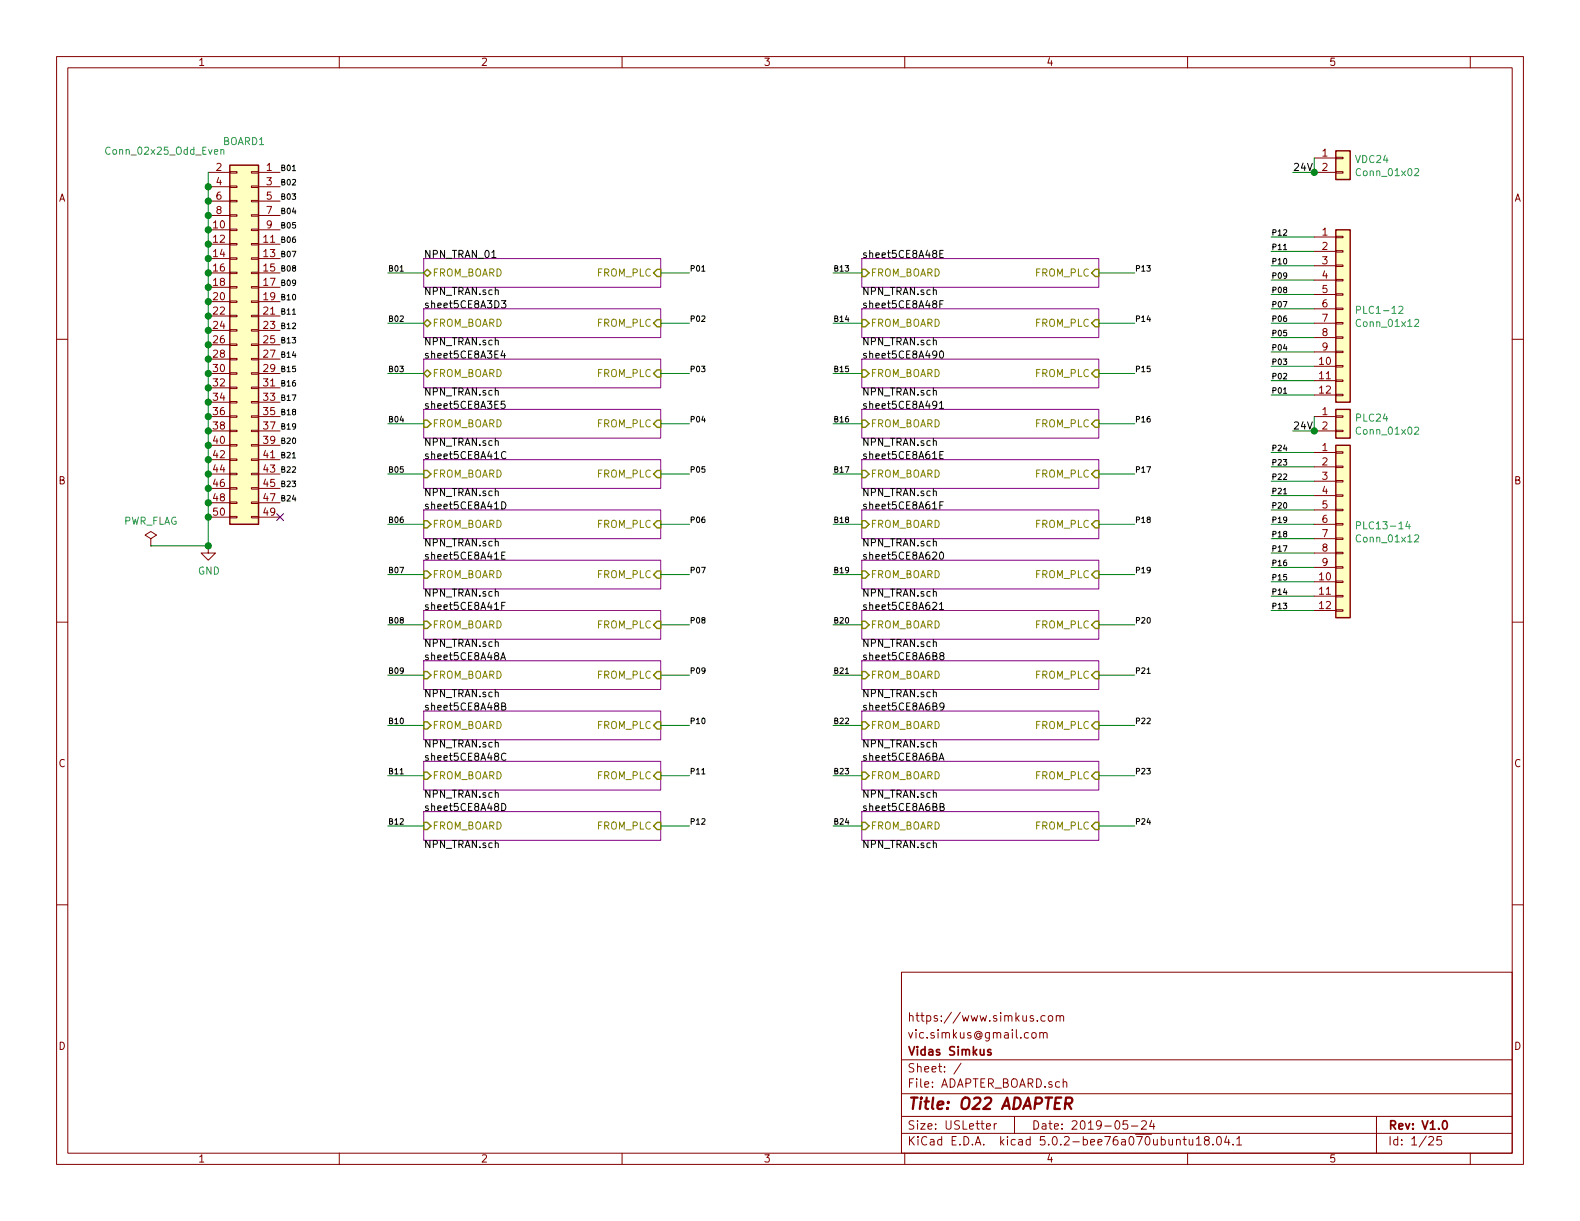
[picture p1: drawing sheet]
<svg xmlns="http://www.w3.org/2000/svg" width="279mm" height="216mm" viewBox="0 0 279 216" stroke-linecap="round" stroke-linejoin="round" font-family="sans-serif">
<g fill="none" stroke="#840000" stroke-width=".18">
<path d="M10 10h259.4v195.9h-259.4zM12 12h255.4v191.9h-255.4zM60 10v2M110 10v2M160 10v2M210 10v2M260 10v2M36.8 30.5h3.8M36.8 33h3.8M36.8 35.6h3.8M36.8 38.1h3.8M40.6 38h1.3v.2h-1.3z"/>
<path d="M40.6 35.4h1.3v.3h-1.3zM40.6 32.9h1.3v.2h-1.3zM40.6 30.4h1.3v.2h-1.3zM44.4 38h1.3v.2h-1.3zM44.4 35.4h1.3v.3h-1.3zM44.4 32.9h1.3v.2h-1.3zM44.4 30.4h1.3v.2h-1.3zM45.7 30.5h3.8M45.7 33h3.8M45.7 35.6h3.8M45.7 38.1h3.8M232.4 30.5h3.8"/>
<path d="M232.4 27.9h3.8M236.2 30.4h1.3v.2h-1.3zM236.2 27.8h1.3v.3h-1.3zM10 60h2M36.8 40.6h3.8M36.8 43.2h3.8M36.8 45.7h3.8M36.8 48.3h3.8M36.8 50.8h3.8M36.8 53.3h3.8M36.8 55.9h3.8M36.8 58.4h3.8"/>
<path d="M40.6 58.3h1.3v.2h-1.3zM40.6 55.8h1.3v.2h-1.3zM40.6 53.2h1.3v.3h-1.3zM40.6 50.7h1.3v.2h-1.3zM40.6 48.1h1.3v.3h-1.3zM40.6 45.6h1.3v.2h-1.3zM40.6 43.1h1.3v.2h-1.3zM40.6 40.5h1.3v.3h-1.3zM44.4 58.3h1.3v.2h-1.3zM44.4 55.8h1.3v.2h-1.3zM44.4 53.2h1.3v.3h-1.3zM44.4 50.7h1.3v.2h-1.3z"/>
<path d="M44.4 48.1h1.3v.3h-1.3zM44.4 45.6h1.3v.2h-1.3zM44.4 43.1h1.3v.2h-1.3zM44.4 40.5h1.3v.3h-1.3zM45.7 40.6h3.8M45.7 43.2h3.8M45.7 45.7h3.8M45.7 48.3h3.8M45.7 50.8h3.8M45.7 53.3h3.8M45.7 55.9h3.8M45.7 58.4h3.8"/>
<path d="M232.4 41.9h3.8M232.4 44.5h3.8M232.4 47h3.8M232.4 49.5h3.8M232.4 52.1h3.8M232.4 54.6h3.8M232.4 57.2h3.8M232.4 59.7h3.8M236.2 59.6h1.3v.2h-1.3zM236.2 57h1.3v.3h-1.3zM236.2 54.5h1.3v.2h-1.3zM236.2 51.9h1.3v.3h-1.3z"/>
<path d="M236.2 49.4h1.3v.3h-1.3zM236.2 46.9h1.3v.2h-1.3zM236.2 44.3h1.3v.3h-1.3zM236.2 41.8h1.3v.2h-1.3zM267.4 60h2M36.8 61h3.8M36.8 63.5h3.8M36.8 66h3.8M36.8 68.6h3.8M36.8 71.1h3.8M36.8 73.7h3.8M36.8 76.2h3.8"/>
<path d="M36.8 78.7h3.8M40.6 78.6h1.3v.3h-1.3zM40.6 76.1h1.3v.2h-1.3zM40.6 73.5h1.3v.3h-1.3zM40.6 71h1.3v.2h-1.3zM40.6 68.5h1.3v.2h-1.3zM40.6 65.9h1.3v.3h-1.3zM40.6 63.4h1.3v.2h-1.3zM40.6 60.8h1.3v.3h-1.3zM44.4 78.6h1.3v.3h-1.3zM44.4 76.1h1.3v.2h-1.3zM44.4 73.5h1.3v.3h-1.3z"/>
<path d="M44.4 71h1.3v.2h-1.3zM44.4 68.5h1.3v.2h-1.3zM44.4 65.9h1.3v.3h-1.3zM44.4 63.4h1.3v.2h-1.3zM44.4 60.8h1.3v.3h-1.3zM45.7 61h3.8M45.7 63.5h3.8M45.7 66h3.8M45.7 68.6h3.8M45.7 71.1h3.8M45.7 73.7h3.8M45.7 76.2h3.8"/>
<path d="M45.7 78.7h3.8M232.4 73.7h3.8M232.4 76.2h3.8M232.4 64.8h3.8M232.4 67.3h3.8M232.4 69.9h3.8M232.4 62.2h3.8M236.2 69.7h1.3v.3h-1.3zM236.2 67.2h1.3v.2h-1.3zM236.2 64.6h1.3v.3h-1.3zM236.2 62.1h1.3v.3h-1.3zM236.2 79.9h1.3v.2h-1.3z"/>
<path d="M236.2 76.1h1.3v.2h-1.3zM236.2 73.5h1.3v.3h-1.3zM26.7 95.3l1-.7-1-.6-1 .6 1 .7v1.2M26.7 96.5h.1M36.8 96.5v1.3h1.3l-1.3 1.3-1.2-1.3h1.2M36.8 81.3h3.8M36.8 83.8h3.8M36.8 86.4h3.8M36.8 88.9h3.8M36.8 91.4h3.8M40.6 91.3h1.3v.3h-1.3zM40.6 88.8h1.3v.2h-1.3z"/>
<path d="M40.6 86.2h1.3v.3h-1.3zM40.6 83.7h1.3v.2h-1.3zM40.6 81.2h1.3v.2h-1.3zM44.4 91.3h1.3v.3h-1.3zM44.4 88.8h1.3v.2h-1.3zM44.4 86.2h1.3v.3h-1.3zM44.4 83.7h1.3v.2h-1.3zM44.4 81.2h1.3v.2h-1.3zM45.7 81.3h3.8M45.7 83.8h3.8M45.7 86.4h3.8M45.7 88.9h3.8"/>
<path d="M45.7 91.4h3.8M232.4 80h3.8M232.4 82.6h3.8M232.4 85.1h3.8M232.4 87.6h3.8M232.4 90.2h3.8M232.4 92.7h3.8M232.4 95.3h3.8M232.4 97.8h3.8M236.2 97.7h1.3v.2h-1.3zM236.2 95.1h1.3v.3h-1.3zM236.2 92.6h1.3v.2h-1.3z"/>
<path d="M236.2 90h1.3v.3h-1.3zM236.2 87.5h1.3v.3h-1.3zM236.2 85h1.3v.2h-1.3zM236.2 82.4h1.3v.3h-1.3zM10 110h2M232.4 102.9h3.8M232.4 105.4h3.8M232.4 108h3.8M232.4 100.3h3.8M236.2 107.8h1.3v.3h-1.3zM236.2 105.3h1.3v.2h-1.3zM236.2 102.7h1.3v.3h-1.3z"/>
<path d="M236.2 100.2h1.3v.3h-1.3zM267.4 110h2M10 160h2M267.4 160h2M159.4 171.9h108v32h-108zM184.8 179.7l-.4-.1-.3 .3v.5l.3 .2 .4-.1M185.4 179.7l.2-.1 .5 .1v.7l-.2 .2-.5-.2zM186.8 179.7h.1a.37 .37 0 0 1 .6 .1v.8M186.8 179.6v1M187.5 179.8v-.1a.37 .37 0 0 1 .6 .1v.8M159.4 197.4h108M159.4 193.4h108"/>
<path d="M159.4 187.4h108M170 188l-1.3 1.9M174.4 199.2l.8-.2-.1-.2-.4-.1-.3 .2 .1 .7h.6M175.8 198.7v1M176.2 198.7l-.3 .1-.1 .2M179.4 197.4v3M182.5 182.7l.2-.1 .5 .1v.7l-.2 .2-.5-.2zM183.4 180.4v.2M183.9 182.7l.2-.1 .4 .1v.9M183.9 182.6v1M184.5 182.8a.36 .36 0 0 1 .3-.2 .36 .36 0 0 1 .4 .2v.8M188 191.4l.2-.1h.4v1"/>
<path d="M188 190.8v1.5M199.4 198.2h-.7l-.1 .7 .2-.1h.5l.1 .2v.5l-.2 .2-.6-.2M200.1 199.1h1.1M201.9 198.3l.2-.1h.3l.3 .1v.3v.2l-.9 .9h.9M203.7 198.1l-.4 1.1h.9M204 198.7v1M243.4 197.4v6.5M60 203.9v2M110 203.9v2M159.4 200.4h108M160 203.9v2M209.2 201.5h.6"/>
<path d="M209.4 201v1.3l.4 .2M210 203.9v2M210.3 201.5v.9l.4 .1 .2-.2M210.9 201.5v1M211.6 201.4l.4-.4v1.5M211.6 202.5h.8M213.3 201.6l-.2-.1-.1-.3 .3-.2h.3l.2 .2v.3l-.7 .2a.48 .48 0 0 0 0 .6l.2 .2 .5-.2a.48 .48 0 0 0-.2-.7M214.5 202.3v.2M215.3 201.1l.3-.1a.94 .94 0 0 1 0 1.5l-.4-.3-.1-.7zM216.9 200.9l-.3 1.1h.9M217.3 201.5v1M218.1 202.3v.2"/>
<path d="M218.7 201.4l.4-.4v1.5M218.7 202.5h.9M252.7 201.1l.2-.1h.3l.3 .4-.9 1.1h.9M254.9 201h-.7l-.1 .7 .2-.2 .5 .1 .1 .2v.5l-.2 .2-.6-.2M260 203.9v2"/>
</g>
<path d="M175.2 185.6h-.3l-.2 .2v.2l.5 .1v.4h-.5M255.3 198.2h.1a.8 .8 0 0 1 .5 .7 .8 .8 0 0 1-.5 .8 1 1 0 0 1-.1-1.5z" fill="none" stroke="#840000" stroke-width=".3"/>
<path d="M188.4 195.1h.8a.57 .57 0 0 0 .4-.4 .57 .57 0 0 0-.3-.6h-.8l-.2 2M188.9 195.1l.5 1" fill="none" stroke="#840000" stroke-width=".41"/>
<g fill="#ffffc2" stroke="#ffffc2" stroke-width=".18">
<path d="M40.6 29.2h5.1v63.5h-5.1z"/>
<path d="M236.2 40.6h2.6v30.5h-2.6z"/>
<path d="M236.2 78.7h2.6v30.5h-2.6z"/>
<path d="M236.2 72.4h2.6v5.1h-2.6z"/>
<path d="M236.2 26.7h2.6v5.1h-2.6z"/>
</g>
<path d="M40.6 29.2h5.1v63.5h-5.1zM236.2 26.7h2.6v5.1h-2.6zM236.2 40.6h2.6v30.5h-2.6zM236.2 78.7h2.6v30.5h-2.6zM236.2 72.4h2.6v5.1h-2.6z" fill="none" stroke="#840000" stroke-width=".25"/>
<path d="M39.1 26.6l.1-.2 .3 .1 .1 .8M39.1 26.4v.9M250.2 29.9l.4-.1 .3 .3-.1 .3-.7 .7h.8M239.9 54.8h.6v-.5l-.1-.1h-.5v1.2M247.4 54.3l.5-.1 .2 .3-.8 .9h.8M250.2 56.6l.4-.1 .3 .3-.1 .2-.7 .7h.8M250.2 75.6l.4-.1 .3 .4-.1 .2-.7 .7h.8M239.9 92.9h.6l.1-.2-.1-.3-.1-.1h-.5v1.2M248.9 92.2l-.3 .9h.8M249.2 92.7v.8M250.2 94.7l.4-.1 .3 .3-.1 .2-.7 .7h.8" fill="none" stroke="#008484" stroke-width=".18"/>
<g fill="none" stroke="#840084" stroke-width=".18">
<path d="M74.9 45.7h41.9v5.1h-41.9zM74.9 54.6h41.9v5.1h-41.9zM152.4 45.7h41.9v5.1h-41.9zM152.4 54.6h41.9v5.1h-41.9zM74.9 63.5h41.9v5.1h-41.9zM74.9 72.4h41.9v5.1h-41.9zM152.4 63.5h41.9v5.1h-41.9zM152.4 72.4h41.9v5.1h-41.9zM74.9 81.3h41.9v5.1h-41.9zM74.9 90.2h41.9v5.1h-41.9zM74.9 99.1h41.9v5h-41.9zM152.4 81.3h41.9v5.1h-41.9z"/>
<path d="M152.4 90.2h41.9v5.1h-41.9zM152.4 99.1h41.9v5h-41.9zM74.9 108h41.9v5h-41.9zM74.9 116.8h41.9v5.1h-41.9zM152.4 108h41.9v5h-41.9zM152.4 116.8h41.9v5.1h-41.9zM74.9 125.7h41.9v5.1h-41.9zM74.9 134.6h41.9v5.1h-41.9zM152.4 125.7h41.9v5.1h-41.9zM152.4 134.6h41.9v5.1h-41.9zM74.9 143.5h41.9v5.1h-41.9zM152.4 143.5h41.9v5.1h-41.9z"/>
</g>
<g fill="none" stroke="#000" stroke-width=".18">
<path d="M51.7 30.2h.6M51.7 55.6h.6M70.8 48h.5M87 45.5h.7M88.7 53.2h.8l-.5 .4 .4 .2 .1 .4-.3 .2-.5-.1M124.1 48h.6M166.2 44.9h.4M166.2 53.8h.4M166.8 44.3h-.6v1.2h.6M166.8 53.2h-.6v1.2M227 44.1h.5M88.9 62l-.3 .9h.8"/>
<path d="M89.2 62.5v.8M89.3 70.9h-.6l-.1 .7 .5-.2 .2 .3v.3l-.2 .2-.5-.1M89.5 80a.51 .51 0 0 0-.7 0 .51 .51 0 0 0-.1 .6 .46 .46 0 0 0 .2 .5 .46 .46 0 0 0 .6-.1M165.7 71.5l-.3 .2h-.4l-.1-.2 .1-.5 .4-.1 .2 .2a.84 .84 0 0 1-.3 1.1h-.3M166.1 71.3l.4-.4v1.3M166.1 72.2h.8M166.2 62.2l.2-.1a.69 .69 0 0 1 .5 .6 .69 .69 0 0 1-.5 .6l-.2-.1-.1-.4zM166.8 79.8h-.6v1.3h.6M227 69.5h.5M51.7 81h.6M88.7 88.7a.64 .64 0 0 1 .8 .7 .64 .64 0 0 1-.8 .6zM88.7 98.2h.5"/>
<path d="M89.3 97.6h-.6v1.3h.6M166.2 80.4h.4M166.2 89.3h.4M166.2 97.7l.2-.1a.69 .69 0 0 1 .5 .6 .69 .69 0 0 1-.5 .7l-.2-.1-.1-.4zM166.8 88.7h-.6v1.3M227 87.3h.5M88.5 116.7l.5-1.3 .4 1.3M88.7 116.3h.6M88.7 107.1h.5M89.3 106.5h-.6v1.3M149.5 119.1h.6M164.9 106.6l.5-.1 .3 .4-.8 .9h.8"/>
<path d="M166.1 106.9l.4-.4v1.3M166.1 107.8h.8M166.4 116l-.2-.2v-.3l.5-.1 .2 .2v.2l-.6 .2-.1 .2v.3l.2 .2 .4-.1 .1-.2v-.2l-.2-.2M202.8 119.1h.6M70.8 136.9h.5M88.7 124.9l.6-.1 .1-.2-.1-.2-.6-.1v1.3h.5l.3-.3v-.2l-.3-.2M89.5 133.3a.51 .51 0 0 0-.7 0 .51 .51 0 0 0-.1 .6 .46 .46 0 0 0 .2 .5 .46 .46 0 0 0 .6-.1M124.1 136.9h.6M166.1 134.4l.4-1.2 .4 1.2M166.2 134.1h.6M166.9 124.8l-.2 .3-.4-.1-.1-.2 .1-.4 .4-.1 .2 .1a.84 .84 0 0 1-.4 1.2h-.2M88.7 142.1a.64 .64 0 0 1 .8 .6 .64 .64 0 0 1-.8 .6z"/>
<path d="M166.2 142.7l.6-.1 .1-.2v-.2l-.7-.1v1.2h.5l.2-.1 .1-.3-.3-.2"/>
</g>
<g fill="none" stroke="#848400" stroke-width=".25">
<path d="M74.9 48.3l.7-.7 .6 .7-.6 .6zM74.9 57.2l.7-.7 .6 .7-.6 .6zM116.2 47.6h.6v1.3h-.6l-.6-.6zM116.2 56.5h.6v1.3h-.6l-.6-.6zM152.4 47.6h.6l.7 .7-.7 .6h-.6zM152.4 56.5h.6l.7 .7-.7 .6h-.6zM193.7 47.6h.6v1.3h-.6l-.7-.6zM193.7 56.5h.6v1.3h-.6l-.7-.6zM74.9 66l.7-.6 .6 .6-.6 .7zM74.9 74.3h.7l.6 .6-.6 .7h-.7zM116.2 65.4h.6v1.3h-.6l-.6-.7zM116.2 74.3h.6v1.3h-.6l-.6-.7z"/>
<path d="M152.4 65.4h.6l.7 .6-.7 .7h-.6zM152.4 74.3h.6l.7 .6-.7 .7h-.6zM193.7 65.4h.6v1.3h-.6l-.7-.7zM193.7 74.3h.6v1.3h-.6l-.7-.7zM74.9 83.2h.7l.6 .6-.6 .7h-.7zM74.9 92.1h.7l.6 .6-.6 .6h-.7zM116.2 83.2h.6v1.3h-.6l-.6-.7zM116.2 92.1h.6v1.2h-.6l-.6-.6zM152.4 83.2h.6l.7 .6-.7 .7h-.6zM152.4 92.1h.6l.7 .6-.7 .6h-.6zM193.7 83.2h.6v1.3h-.6l-.7-.7zM193.7 92.1h.6v1.2h-.6l-.7-.6z"/>
<path d="M74.9 101h.7l.6 .6-.6 .6h-.7zM74.9 109.9h.7l.6 .6-.6 .6h-.7zM74.9 118.7h.7l.6 .7-.6 .6h-.7zM116.2 101h.6v1.2h-.6l-.6-.6zM116.2 109.9h.6v1.2h-.6l-.6-.6zM116.2 118.7h.6v1.3h-.6l-.6-.6zM152.4 101h.6l.7 .6-.7 .6h-.6zM152.4 109.9h.6l.7 .6-.7 .6h-.6zM152.4 118.7h.6l.7 .7-.7 .6h-.6zM193.7 101h.6v1.2h-.6l-.7-.6zM193.7 109.9h.6v1.2h-.6l-.7-.6zM193.7 118.7h.6v1.3h-.6l-.7-.6z"/>
<path d="M74.9 127.6h.7l.6 .7-.6 .6h-.7zM74.9 136.5h.7l.6 .7-.6 .6h-.7zM116.2 127.6h.6v1.3h-.6l-.6-.6zM116.2 136.5h.6v1.3h-.6l-.6-.6zM152.4 127.6h.6l.7 .7-.7 .6h-.6zM152.4 136.5h.6l.7 .7-.7 .6h-.6zM193.7 127.6h.6v1.3h-.6l-.7-.6zM193.7 136.5h.6v1.3h-.6l-.7-.6zM74.9 145.4h.7l.6 .7-.6 .6h-.7zM116.2 145.4h.6v1.3h-.6l-.6-.6zM152.4 145.4h.6l.7 .7-.7 .6h-.6zM193.7 145.4h.6v1.3h-.6l-.7-.6z"/>
</g>
<g fill="none" stroke="#008400" stroke-width=".18">
<path d="M36.8 30.5v66h-10.1M232.4 27.9v2.6h-3.8M68.6 57.2h6.3M68.6 48.3h6.3M116.8 57.2h5.1M116.8 48.3h5.1M147.3 57.2h5.1M147.3 48.3h5.1M194.3 57.2h6.4M194.3 48.3h6.4M224.8 41.9h7.6M224.8 44.5h7.6"/>
<path d="M224.8 47h7.6M224.8 49.5h7.6M224.8 52.1h7.6M224.8 54.6h7.6M224.8 57.2h7.6M224.8 59.7h7.6M68.6 66h6.3M68.6 74.9h6.3M116.8 66h5.1M116.8 74.9h5.1M147.3 66h5.1M147.3 74.9h5.1"/>
<path d="M194.3 66h6.4M194.3 74.9h6.4M224.8 62.2h7.6M224.8 64.8h7.6M224.8 67.3h7.6M224.8 69.9h7.6M232.4 73.7v2.5h-3.8M68.6 83.8h6.3M68.6 92.7h6.3M116.8 83.8h5.1M116.8 92.7h5.1M147.3 83.8h5.1"/>
<path d="M147.3 92.7h5.1M194.3 83.8h6.4M194.3 92.7h6.4M224.8 92.7h7.6M224.8 80h7.6M224.8 82.6h7.6M224.8 85.1h7.6M224.8 87.6h7.6M224.8 90.2h7.6M224.8 95.3h7.6M224.8 97.8h7.6M68.6 101.6h6.3"/>
<path d="M68.6 110.5h6.3M68.6 119.4h6.3M116.8 101.6h5.1M116.8 110.5h5.1M116.8 119.4h5.1M147.3 101.6h5.1M147.3 110.5h5.1M147.3 119.4h5.1M194.3 101.6h6.4M194.3 110.5h6.4M194.3 119.4h6.4M224.8 100.3h7.6"/>
<path d="M224.8 102.9h7.6M224.8 105.4h7.6M224.8 108h7.6M68.6 128.3h6.3M68.6 137.2h6.3M116.8 128.3h5.1M116.8 137.2h5.1M147.3 128.3h5.1M147.3 137.2h5.1M194.3 128.3h6.4M194.3 137.2h6.4M68.6 146.1h6.3"/>
<path d="M116.8 146.1h5.1M147.3 146.1h5.1M194.3 146.1h6.4"/>
</g>
<g fill="#008400" stroke="#008400" stroke-width=".25">
<circle cx="36.8" cy="33" r=".51"/>
<circle cx="36.8" cy="35.6" r=".51"/>
<circle cx="36.8" cy="38.1" r=".51"/>
<circle cx="36.8" cy="40.6" r=".51"/>
<circle cx="36.8" cy="43.2" r=".51"/>
<circle cx="36.8" cy="45.7" r=".51"/>
<circle cx="36.8" cy="48.3" r=".51"/>
<circle cx="36.8" cy="50.8" r=".51"/>
<circle cx="36.8" cy="53.3" r=".51"/>
<circle cx="36.8" cy="55.9" r=".51"/>
<circle cx="36.8" cy="58.4" r=".51"/>
<circle cx="36.8" cy="61" r=".51"/>
<circle cx="36.8" cy="63.5" r=".51"/>
<circle cx="36.8" cy="66" r=".51"/>
<circle cx="36.8" cy="68.6" r=".51"/>
<circle cx="36.8" cy="71.1" r=".51"/>
<circle cx="36.8" cy="73.7" r=".51"/>
<circle cx="36.8" cy="76.2" r=".51"/>
<circle cx="36.8" cy="78.7" r=".51"/>
<circle cx="36.8" cy="81.3" r=".51"/>
<circle cx="36.8" cy="83.8" r=".51"/>
<circle cx="36.8" cy="86.4" r=".51"/>
<circle cx="36.8" cy="88.9" r=".51"/>
<circle cx="36.8" cy="91.4" r=".51"/>
<circle cx="36.8" cy="96.5" r=".51"/>
<circle cx="232.4" cy="30.5" r=".51"/>
<circle cx="232.4" cy="76.2" r=".51"/>
</g>
<path d="M48.9 90.8l1.2 1.2M50.1 90.8l-1.2 1.2" fill="none" stroke="#000084" stroke-width=".18"/>
<text font-size="2.8" fill="#840000" x="160.4" y="196.2">Title: O22 ADAPTER</text>
<g font-size="2.1" fill="#840000">
<text x="160.4" y="183.6">vic.simkus@gmail.com</text>
<text x="160.4" y="180.6">https://www.simkus.com</text>
<text x="160.4" y="189.6">Sheet: /</text>
<text x="160.4" y="186.6">Vidas Simkus</text>
<text x="160.4" y="192.3">File: ADAPTER_BOARD.sch</text>
<text x="160.4" y="202.5">KiCad E.D.A. kicad 5.0.2-bee76a070ubuntu18.04.1</text>
<text x="160.4" y="199.7">Size: USLetter</text>
<text x="182.4" y="199.7">Date: 2019-05-24</text>
<text x="245.4" y="199.7">Rev: V1.0</text>
<text x="245.4" y="202.5">Id: 1/25</text>
</g>
<g font-size="1.8" fill="#840000">
<text x="35" y="11.6">1</text>
<text x="85" y="11.6">2</text>
<text x="135" y="11.6">3</text>
<text x="185" y="11.6">4</text>
<text x="235" y="11.6">5</text>
<text x="233.8" y="27.7">1</text>
<text x="10.4" y="35.6">A</text>
<text x="38.3" y="30.2">2</text>
<text x="38.3" y="32.8">4</text>
<text x="38.3" y="35.3">6</text>
<text x="47.1" y="30.2">1</text>
<text x="47.1" y="32.8">3</text>
<text x="47.1" y="35.3">5</text>
<text x="233.8" y="30.2">2</text>
<text x="267.8" y="35.6">A</text>
<text x="37.8" y="40.4">10</text>
<text x="38.3" y="37.8">8</text>
<text x="47.1" y="37.8">7</text>
<text x="47.1" y="40.4">9</text>
<text x="233.8" y="41.7">1</text>
<text x="37.8" y="42.9">12</text>
<text x="37.8" y="45.5">14</text>
<text x="46.7" y="42.9">11</text>
<text x="46.7" y="45.5">13</text>
<text x="233.8" y="44.2">2</text>
<text x="233.8" y="46.7">3</text>
<text x="37.8" y="48">16</text>
<text x="37.8" y="50.5">18</text>
<text x="37.8" y="53.1">20</text>
<text x="46.7" y="48">15</text>
<text x="46.7" y="50.5">17</text>
<text x="46.7" y="53.1">19</text>
<text x="233.8" y="49.3">4</text>
<text x="233.8" y="51.8">5</text>
<text x="37.8" y="55.6">22</text>
<text x="37.8" y="58.2">24</text>
<text x="46.7" y="55.6">21</text>
<text x="46.7" y="58.2">23</text>
<text x="233.8" y="54.4">6</text>
<text x="233.8" y="56.9">7</text>
<text x="233.8" y="59.4">8</text>
<text x="37.8" y="60.7">26</text>
<text x="37.8" y="63.2">28</text>
<text x="37.8" y="65.8">30</text>
<text x="46.7" y="60.7">25</text>
<text x="46.7" y="63.2">27</text>
<text x="46.7" y="65.8">29</text>
<text x="233.3" y="64.5">10</text>
<text x="233.8" y="62">9</text>
<text x="37.8" y="68.3">32</text>
<text x="37.8" y="70.9">34</text>
<text x="46.7" y="68.3">31</text>
<text x="46.7" y="70.9">33</text>
<text x="233.3" y="67.1">11</text>
<text x="233.3" y="69.6">12</text>
<text x="37.8" y="73.4">36</text>
<text x="37.8" y="75.9">38</text>
<text x="46.7" y="73.4">35</text>
<text x="46.7" y="75.9">37</text>
<text x="233.8" y="73.4">1</text>
<text x="233.8" y="75.9">2</text>
<text x="37.8" y="78.5">40</text>
<text x="37.8" y="81">42</text>
<text x="37.8" y="83.6">44</text>
<text x="46.7" y="78.5">39</text>
<text x="46.7" y="81">41</text>
<text x="46.7" y="83.6">43</text>
<text x="233.8" y="79.8">1</text>
<text x="233.8" y="82.3">2</text>
<text x="10.4" y="85.6">B</text>
<text x="37.8" y="86.1">46</text>
<text x="37.8" y="88.6">48</text>
<text x="46.7" y="86.1">45</text>
<text x="46.7" y="88.6">47</text>
<text x="233.8" y="84.8">3</text>
<text x="233.8" y="87.4">4</text>
<text x="233.8" y="89.9">5</text>
<text x="267.8" y="85.6">B</text>
<text x="37.8" y="91.2">50</text>
<text x="46.7" y="91.2">49</text>
<text x="233.8" y="92.5">6</text>
<text x="233.8" y="95">7</text>
<text x="233.8" y="97.5">8</text>
<text x="233.8" y="100.1">9</text>
<text x="233.3" y="102.6">10</text>
<text x="233.3" y="105.2">11</text>
<text x="233.3" y="107.7">12</text>
<text x="10.4" y="135.6">C</text>
<text x="267.8" y="135.6">C</text>
<text x="10.4" y="185.6">D</text>
<text x="267.8" y="185.6">D</text>
<text x="35" y="205.5">1</text>
<text x="85" y="205.5">2</text>
<text x="135" y="205.5">3</text>
<text x="185" y="205.5">4</text>
<text x="235" y="205.5">5</text>
</g>
<g font-size="1.8" fill="#008484">
<text x="19.1" y="27.4">Conn_02x25_Odd_Even</text>
<text x="39.4" y="25.7">BOARD1</text>
<text x="239.8" y="28.8">VDC24</text>
<text x="240.2" y="31.1">Conn_01x02</text>
<text x="240.2" y="57.8">Conn_01x12</text>
<text x="240.4" y="55.5">PLC1-12</text>
<text x="239.9" y="74.5">PLC24</text>
<text x="240.2" y="76.9">Conn_01x02</text>
<text x="21.7" y="92.8">PWR_FLAG</text>
<text x="240.2" y="95.9">Conn_01x12</text>
<text x="240.6" y="93.6">PLC13-14</text>
<text x="35" y="101.6">GND</text>
</g>
<g font-size="1.8">
<text x="228.6" y="30.2">24V</text>
<text x="74.9" y="45.6">NPN_TRAN_01</text>
<text x="152.4" y="45.6">sheet5CE8A48E</text>
<text x="74.9" y="52.2">NPN_TRAN.sch</text>
<text x="152.4" y="52.2">NPN_TRAN.sch</text>
<text x="74.9" y="54.5">sheet5CE8A3D3</text>
<text x="152.4" y="54.5">sheet5CE8A48F</text>
<text x="74.9" y="61.1">NPN_TRAN.sch</text>
<text x="74.9" y="63.4">sheet5CE8A3E4</text>
<text x="152.4" y="61.1">NPN_TRAN.sch</text>
<text x="152.4" y="63.4">sheet5CE8A490</text>
<text x="74.9" y="70">NPN_TRAN.sch</text>
<text x="152.4" y="70">NPN_TRAN.sch</text>
<text x="74.9" y="72.3">sheet5CE8A3E5</text>
<text x="152.4" y="72.3">sheet5CE8A491</text>
<text x="228.6" y="75.9">24V</text>
<text x="74.9" y="78.8">NPN_TRAN.sch</text>
<text x="74.9" y="81.2">sheet5CE8A41C</text>
<text x="152.4" y="78.8">NPN_TRAN.sch</text>
<text x="152.4" y="81.2">sheet5CE8A61E</text>
<text x="74.9" y="87.7">NPN_TRAN.sch</text>
<text x="152.4" y="87.7">NPN_TRAN.sch</text>
<text x="74.9" y="90.1">sheet5CE8A41D</text>
<text x="152.4" y="90.1">sheet5CE8A61F</text>
<text x="74.9" y="96.6">NPN_TRAN.sch</text>
<text x="74.9" y="99">sheet5CE8A41E</text>
<text x="152.4" y="96.6">NPN_TRAN.sch</text>
<text x="152.4" y="99">sheet5CE8A620</text>
<text x="74.9" y="105.5">NPN_TRAN.sch</text>
<text x="74.9" y="107.8">sheet5CE8A41F</text>
<text x="152.4" y="105.5">NPN_TRAN.sch</text>
<text x="152.4" y="107.8">sheet5CE8A621</text>
<text x="74.9" y="114.4">NPN_TRAN.sch</text>
<text x="74.9" y="116.7">sheet5CE8A48A</text>
<text x="152.4" y="114.4">NPN_TRAN.sch</text>
<text x="152.4" y="116.7">sheet5CE8A6B8</text>
<text x="74.9" y="123.3">NPN_TRAN.sch</text>
<text x="74.9" y="125.6">sheet5CE8A48B</text>
<text x="152.4" y="123.3">NPN_TRAN.sch</text>
<text x="152.4" y="125.6">sheet5CE8A6B9</text>
<text x="74.9" y="132.2">NPN_TRAN.sch</text>
<text x="74.9" y="134.5">sheet5CE8A48C</text>
<text x="152.4" y="132.2">NPN_TRAN.sch</text>
<text x="152.4" y="134.5">sheet5CE8A6BA</text>
<text x="74.9" y="141.1">NPN_TRAN.sch</text>
<text x="74.9" y="143.4">sheet5CE8A48D</text>
<text x="152.4" y="141.1">NPN_TRAN.sch</text>
<text x="152.4" y="143.4">sheet5CE8A6BB</text>
<text x="74.9" y="150">NPN_TRAN.sch</text>
<text x="152.4" y="150">NPN_TRAN.sch</text>
</g>
<g font-size="1.8" fill="#848400">
<text x="76.5" y="48.9">FROM_BOARD</text>
<text x="105.6" y="48.9">FROM_PLC</text>
<text x="153.9" y="48.9">FROM_BOARD</text>
<text x="183.1" y="48.9">FROM_PLC</text>
<text x="76.5" y="57.8">FROM_BOARD</text>
<text x="105.6" y="57.8">FROM_PLC</text>
<text x="153.9" y="57.8">FROM_BOARD</text>
<text x="183.1" y="57.8">FROM_PLC</text>
<text x="76.5" y="66.7">FROM_BOARD</text>
<text x="105.6" y="66.7">FROM_PLC</text>
<text x="153.9" y="66.7">FROM_BOARD</text>
<text x="183.1" y="66.7">FROM_PLC</text>
<text x="76.5" y="75.6">FROM_BOARD</text>
<text x="105.6" y="75.6">FROM_PLC</text>
<text x="153.9" y="75.6">FROM_BOARD</text>
<text x="183.1" y="75.6">FROM_PLC</text>
<text x="76.5" y="84.5">FROM_BOARD</text>
<text x="105.6" y="84.5">FROM_PLC</text>
<text x="153.9" y="84.5">FROM_BOARD</text>
<text x="183.1" y="84.5">FROM_PLC</text>
<text x="76.5" y="93.3">FROM_BOARD</text>
<text x="105.6" y="93.3">FROM_PLC</text>
<text x="153.9" y="93.3">FROM_BOARD</text>
<text x="183.1" y="93.3">FROM_PLC</text>
<text x="76.5" y="102.2">FROM_BOARD</text>
<text x="105.6" y="102.2">FROM_PLC</text>
<text x="153.9" y="102.2">FROM_BOARD</text>
<text x="183.1" y="102.2">FROM_PLC</text>
<text x="76.5" y="111.1">FROM_BOARD</text>
<text x="105.6" y="111.1">FROM_PLC</text>
<text x="153.9" y="111.1">FROM_BOARD</text>
<text x="183.1" y="111.1">FROM_PLC</text>
<text x="76.5" y="120">FROM_BOARD</text>
<text x="105.6" y="120">FROM_PLC</text>
<text x="153.9" y="120">FROM_BOARD</text>
<text x="183.1" y="120">FROM_PLC</text>
<text x="76.5" y="128.9">FROM_BOARD</text>
<text x="105.6" y="128.9">FROM_PLC</text>
<text x="153.9" y="128.9">FROM_BOARD</text>
<text x="183.1" y="128.9">FROM_PLC</text>
<text x="76.5" y="137.8">FROM_BOARD</text>
<text x="105.6" y="137.8">FROM_PLC</text>
<text x="153.9" y="137.8">FROM_BOARD</text>
<text x="183.1" y="137.8">FROM_PLC</text>
<text x="76.5" y="146.7">FROM_BOARD</text>
<text x="105.6" y="146.7">FROM_PLC</text>
<text x="153.9" y="146.7">FROM_BOARD</text>
<text x="183.1" y="146.7">FROM_PLC</text>
</g>
<g font-size="1.4">
<text x="49.5" y="30.2">B01</text>
<text x="49.5" y="32.8">B02</text>
<text x="49.5" y="35.3">B03</text>
<text x="49.5" y="37.8">B04</text>
<text x="49.5" y="40.4">B05</text>
<text x="224.8" y="41.7">P12</text>
<text x="49.5" y="42.9">B06</text>
<text x="49.5" y="45.5">B07</text>
<text x="224.8" y="44.2">P11</text>
<text x="224.8" y="46.7">P10</text>
<text x="49.5" y="53.1">B10</text>
<text x="49.5" y="48">B08</text>
<text x="49.5" y="50.5">B09</text>
<text x="68.6" y="48">B01</text>
<text x="121.9" y="48">P01</text>
<text x="147.3" y="48">B13</text>
<text x="200.7" y="48">P13</text>
<text x="224.8" y="49.3">P09</text>
<text x="224.8" y="51.8">P08</text>
<text x="49.5" y="55.6">B11</text>
<text x="49.5" y="58.2">B12</text>
<text x="68.6" y="56.9">B02</text>
<text x="121.9" y="56.9">P02</text>
<text x="147.3" y="56.9">B14</text>
<text x="200.7" y="56.9">P14</text>
<text x="224.8" y="54.4">P07</text>
<text x="224.8" y="56.9">P06</text>
<text x="224.8" y="59.4">P05</text>
<text x="49.5" y="60.7">B13</text>
<text x="49.5" y="63.2">B14</text>
<text x="49.5" y="65.8">B15</text>
<text x="68.6" y="65.8">B03</text>
<text x="121.9" y="65.8">P03</text>
<text x="147.3" y="65.8">B15</text>
<text x="200.7" y="65.8">P15</text>
<text x="224.8" y="62">P04</text>
<text x="224.8" y="64.5">P03</text>
<text x="49.5" y="68.3">B16</text>
<text x="49.5" y="70.9">B17</text>
<text x="224.8" y="67.1">P02</text>
<text x="224.8" y="69.6">P01</text>
<text x="49.5" y="73.4">B18</text>
<text x="49.5" y="75.9">B19</text>
<text x="68.6" y="74.7">B04</text>
<text x="121.9" y="74.7">P04</text>
<text x="147.3" y="74.7">B16</text>
<text x="200.7" y="74.7">P16</text>
<text x="49.5" y="78.5">B20</text>
<text x="49.5" y="81">B21</text>
<text x="49.5" y="83.6">B22</text>
<text x="68.6" y="83.6">B05</text>
<text x="121.9" y="83.6">P05</text>
<text x="147.3" y="83.6">B17</text>
<text x="200.7" y="83.6">P17</text>
<text x="224.8" y="79.8">P24</text>
<text x="224.8" y="82.3">P23</text>
<text x="49.5" y="86.1">B23</text>
<text x="49.5" y="88.6">B24</text>
<text x="224.8" y="84.8">P22</text>
<text x="224.8" y="87.4">P21</text>
<text x="224.8" y="89.9">P20</text>
<text x="68.6" y="92.5">B06</text>
<text x="121.9" y="92.5">P06</text>
<text x="147.3" y="92.5">B18</text>
<text x="200.7" y="92.5">P18</text>
<text x="224.8" y="92.5">P19</text>
<text x="224.8" y="95">P18</text>
<text x="68.6" y="101.3">B07</text>
<text x="121.9" y="101.3">P07</text>
<text x="147.3" y="101.3">B19</text>
<text x="200.7" y="101.3">P19</text>
<text x="224.8" y="97.5">P17</text>
<text x="224.8" y="100.1">P16</text>
<text x="224.8" y="102.6">P15</text>
<text x="224.8" y="105.2">P14</text>
<text x="224.8" y="107.7">P13</text>
<text x="68.6" y="110.2">B08</text>
<text x="121.9" y="110.2">P08</text>
<text x="147.3" y="110.2">B20</text>
<text x="200.7" y="110.2">P20</text>
<text x="68.6" y="119.1">B09</text>
<text x="121.9" y="119.1">P09</text>
<text x="147.3" y="119.1">B21</text>
<text x="200.7" y="119.1">P21</text>
<text x="68.6" y="128">B10</text>
<text x="121.9" y="128">P10</text>
<text x="147.3" y="128">B22</text>
<text x="200.7" y="128">P22</text>
<text x="68.6" y="136.9">B11</text>
<text x="121.9" y="136.9">P11</text>
<text x="147.3" y="136.9">B23</text>
<text x="200.7" y="136.9">P23</text>
<text x="68.6" y="145.8">B12</text>
<text x="121.9" y="145.8">P12</text>
<text x="147.3" y="145.8">B24</text>
<text x="200.7" y="145.8">P24</text>
</g>
</svg>
